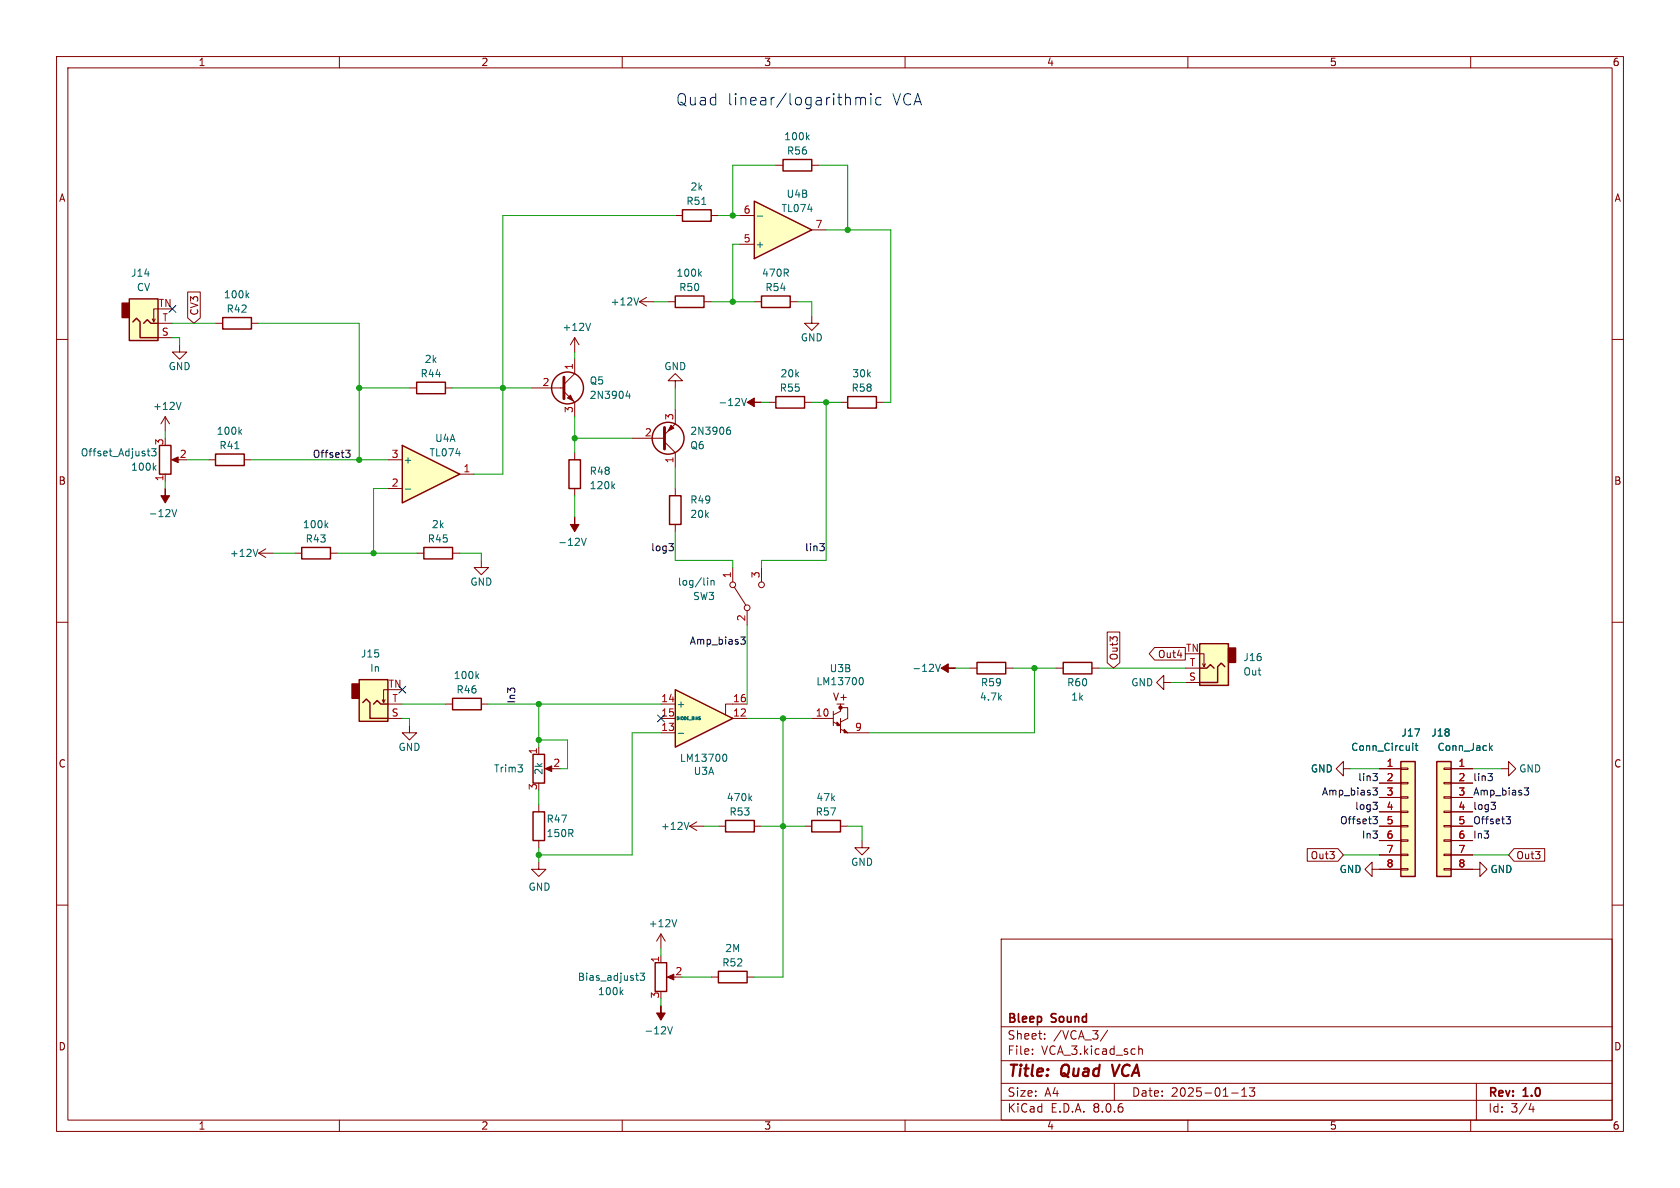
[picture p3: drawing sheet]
<svg xmlns="http://www.w3.org/2000/svg" width="297mm" height="210mm" viewBox="0 0 297 210" stroke-linecap="round" stroke-linejoin="round" font-family="sans-serif">
<g fill="none" stroke="#840000" stroke-width=".18">
<path d="M10 10h277v190h-277zM12 12h273v186h-273zM60 10v2M110 10v2M160 10v2M210 10v2M260 10v2M10 60h2M285 60h2M94 68.6h5.7M99.7 69.2l1.9 1.9v2.6M101.6 63.5v2.5l-1.9 1.9"/>
<path d="M135.9 71.1h1.3M142.2 71.1h1.3M101.6 80v1.3M101.6 86.4v1.2M119.4 86.4v1.2M119.4 92.7v1.3M10 110h2M129.5 100.3v2.6M129.8 103.8l2 3.1M132.1 108v2.5M134.6 100.3v2.6M285 110h2"/>
<path d="M95.2 132.1v1.3M96.8 135.9h1M10 160h2M285 160h2M177 166h108v32h-108zM60 198v2M110 198v2M160 198v2M177 194.5h108M177 191.5h108M177 187.5h108M177 181.5h108"/>
<path d="M182.5 186.3v.1M182.5 185.5v.1M184.7 183.6v.1M184.7 182.8v.1M195.8 182.1l-1.3 2M197 191.5v3M201.3 184.9v1.5M201.3 185.5l.2-.1 .4 .1 .1 .9M210 198v2M217.7 193.2h1.2M219.5 193.8h.9M219.5 192.7l.5-.4v1.5"/>
<path d="M220.9 192.3h.9l-.5 .6 .4 .1v.7l-.2 .1h-.4l-.2-.1M260 198v2M261 191.5v6.5M270.7 195l-.4 1.1h.9M271 195.6v1"/>
<circle cx="129.5" cy="103.4" r=".51"/>
<circle cx="132.1" cy="107.4" r=".51"/>
<circle cx="134.6" cy="103.4" r=".51"/>
</g>
<path d="M196.6 188.2l.4 2" fill="none" stroke="#840000" stroke-width=".4"/>
<g fill="#840000" stroke="#840000" stroke-width=".18">
<path d="M166.4 118.1l1.2-.8v.8h1.3h-1.3v.8z"/>
<path d="M96.4 135.9l1.1-.5v1z"/>
<path d="M101.6 91.4v1.3h.8l-.8 1.3-.8-1.3h.8z"/>
<path d="M100.3 70.4l.5-.5 .5 1z"/>
</g>
<path d="M111 69.1l-.3 .9h.7M111.3 69.6v.8M102.8 95.1l.4 1.3 .4-1.3M108.3 85.9l.4 .5M108.7 85.5l-.5 .5M125.1 102.2v.1M125.1 102.6v.8M125.7 102.6v.8M125.7 102.7l.2-.1 .3 .1v.7M165.4 117.4l.4 1.3 .4-1.3M91.6 135.2h.8l-.5 .5M92.3 135.8v.5" fill="none" stroke="#006464" stroke-width=".18"/>
<g fill="none" stroke="#840000" stroke-width=".25">
<path d="M137.2 70.1h5v2h-5zM100.6 81.3h2v5.1h-2zM118.4 87.6h2v5.1h-2zM94.2 133.4h2.1v5h-2.1z"/>
<circle cx="100.3" cy="68.6" r="2.82"/>
</g>
<path d="M99.7 66.7v3.8" fill="none" stroke="#840000" stroke-width=".51"/>
<path d="M119.4 121.9l10.1 5.1-10.1 5.1z" fill="#ffffc2"/>
<g fill="none" stroke="#840000" stroke-width=".18">
<path d="M111.8 77.5h5.7M117.5 78.1l1.9 1.9v2.6M119.4 72.4v2.5l-1.9 1.9M52.1 97.8h1.2M58.4 97.8h1.3M171.4 118.1h1.3M177.8 118.1h1.3M116.8 127h2.6M116.8 129.5h2.6M116.8 124.5h2.6M129.5 127h2.6M132.1 124.5h-3.8v1.9"/>
<path d="M143.5 127h3.8M147.3 127.6l1.3 .7M147.3 125.7v2.6M148.6 124.5v1.2l-1.3 .7M148.6 125.1h1.3v1.9l-1.3 .6M148.6 128.9l1.3 .6h3.8M148.6 127v2.5M95.2 152.4v1.3h1.3l-1.3 1.2-1.2-1.2h1.2M95.2 142.2v1.3M95.2 148.6v1.3M121.9 146.1l1.3 .7M121.9 146.1h2.6"/>
<path d="M123.2 145.3l-1.3 .8M127 146.1h1.3M133.3 146.1h1.3M152.4 148.6v1.3h1.3l-1.3 1.2-1.3-1.2h1.3M116.8 165.1v2.5M116.8 168.9v1.3M116.8 165.1l-.7 1.3M116.8 165.1l.8 1.3M118.4 172.7h1M125.7 172.7h1.3M132.1 172.7h1.2"/>
</g>
<g fill="none" stroke="#840000" stroke-width=".25">
<path d="M53.3 96.8h5.1v2h-5.1zM172.7 117.1h5.1v2h-5.1zM119.4 121.9l10.1 5.1-10.1 5.1zM94.2 143.5h2.1v5.1h-2.1zM128.3 145h5v2.1h-5zM115.8 170.2h2.1v5.1h-2.1zM127 171.7h5.1v2h-5.1z"/>
<circle cx="118.1" cy="77.5" r="2.82"/>
</g>
<g fill="none" stroke="#006464" stroke-width=".18">
<path d="M128.6 76.1l.3-.1 .3 .2-.2 .5h-.4M129 75.5l-.4 .1M57.6 92.8l.4 .5M58 92.4l-.5 .5M152.1 119.8h.1a.68 .68 0 0 1 .4 .6 .68 .68 0 0 1-.4 .7l-.1-.1M119.9 129.6h1M127.9 133.4l.2-.1a.68 .68 0 0 1 .4 .7 .68 .68 0 0 1-.4 .6l-.2-.1M121.8 145.4l-.4 1.2M132.5 141.1l.4 .4M132.9 140.7l-.5 .5M109.8 175.4l.3 .4M110.1 175l-.4 .5"/>
<path d="M112.4 172.5h.5M112.7 173.3h.2M113.2 172h.7l-.4 .5 .4 .1v.6l-.2 .1-.5-.1M119.6 162.6l-.4 1.2M118 181.5l.5 1.3 .4-1.3"/>
</g>
<path d="M117.5 75.6v3.8" fill="none" stroke="#840000" stroke-width=".51"/>
<g fill="#840000" stroke="#840000" stroke-width=".18">
<path d="M118.6 75.2l.5 .5-1 .5z"/>
<path d="M118 172.7l1.1-.5v1z"/>
<path d="M116.8 177.8v1.3h.8l-.8 1.2-.7-1.2h.7z"/>
<path d="M148 127.6l.6 .7h-.6z"/>
<path d="M149.2 128.9l.7 .6h-.7z"/>
</g>
<circle cx="148.6" cy="125.1" r=".25" fill="#840000" stroke="#840000" stroke-width=".25"/>
<path d="M254 134.6h2.5v20.3h-2.5z" fill="#ffffc2"/>
<g fill="none" stroke="#840000" stroke-width=".18">
<path d="M101.6 59.7l-.8 1.3M101.6 59.7v2.5M101.6 59.7l.8 1.3M113 53.3l1.3 .8M113 53.3h2.6M114.3 52.6l-1.3 .7M255.3 138.3h1.2v.3h-1.2zM255.3 135.8h1.2v.2h-1.2zM256.5 135.9h3.8M256.5 138.4h3.8M255.3 153.5h1.2v.3h-1.2zM255.3 151h1.2v.3h-1.2z"/>
<path d="M255.3 148.5h1.2v.2h-1.2zM255.3 145.9h1.2v.3h-1.2zM255.3 143.4h1.2v.2h-1.2zM255.3 140.8h1.2v.3h-1.2zM256.5 141h3.8M256.5 143.5h3.8M256.5 146.1h3.8M256.5 148.6h3.8M256.5 151.1h3.8M256.5 153.7h3.8"/>
</g>
<path d="M254 134.6h2.5v20.3h-2.5z" fill="none" stroke="#840000" stroke-width=".25"/>
<path d="M104.4 57.1l-.4 1.3M112.9 52.6l-.4 1.3M263.4 132.2l.4 .5M263.8 131.8l-.5 .5" fill="none" stroke="#006464" stroke-width=".18"/>
<path d="M133.3 35.6l10.2 5-10.2 5.1z" fill="#ffffc2"/>
<path d="M120.6 37.1h5.1v2h-5.1zM133.3 35.6l10.2 5-10.2 5.1zM138.4 28.2h5.1v2h-5.1zM119.4 52.3h5.1v2.1h-5.1zM134.6 52.3h5.1v2.1h-5.1zM149.9 70.1h5v2h-5zM143.5 145h5.1v2.1h-5.1z" fill="none" stroke="#840000" stroke-width=".25"/>
<g fill="none" stroke="#840000" stroke-width=".18">
<path d="M119.4 38.1h1.2M125.7 38.1h1.3M130.8 38.1h2.5M137.2 29.2h1.2M143.5 29.2h1.3M118.1 53.3h1.3M124.5 53.3h1.2M130.8 43.2h2.5M133.3 53.3h1.3M139.7 53.3h1.3M143.5 55.9v1.3h1.3l-1.3 1.2-1.3-1.2h1.3M143.5 40.6h2.5"/>
<path d="M148.6 71.1h1.3M154.9 71.1h1.3M142.2 146.1h1.3M148.6 146.1h1.3M260.3 153.7h1.3v-1.3l1.3 1.3-1.3 1.2v-1.2"/>
</g>
<path d="M124.1 36.1h.7M133.9 38.2h.9M142.7 24.2l.4 .5M143.1 23.9l-.5 .4M123.6 48.4l.4 .4M124 48l-.5 .5" fill="none" stroke="#006464" stroke-width=".18"/>
<path d="M247.6 134.6h2.6v20.3h-2.6z" fill="#ffffc2"/>
<g fill="none" stroke="#840000" stroke-width=".18">
<path d="M237.5 135.9v-1.3l-1.3 1.3 1.3 1.3v-1.3h1.3M243.8 135.9h3.8M243.8 138.4h3.8M247.6 138.3h1.3v.3h-1.3zM247.6 135.8h1.3v.2h-1.3zM265.4 135.9h1.3v-1.3l1.3 1.3-1.3 1.3v-1.3M242.6 153.7v-1.3l-1.3 1.3 1.3 1.2v-1.2h5M243.8 141h3.8M243.8 143.5h3.8M243.8 146.1h3.8M243.8 148.6h3.8M243.8 151.1h3.8"/>
<path d="M247.6 153.5h1.3v.3h-1.3zM247.6 151h1.3v.3h-1.3zM247.6 148.5h1.3v.2h-1.3zM247.6 145.9h1.3v.3h-1.3zM247.6 143.4h1.3v.2h-1.3zM247.6 140.8h1.3v.3h-1.3z"/>
</g>
<path d="M247.6 134.6h2.6v20.3h-2.6z" fill="none" stroke="#840000" stroke-width=".25"/>
<path d="M249.8 131.4v.1M249.8 131.8v.9M250.2 131.8h.5M250.4 131.4v1.1l.3 .2" fill="none" stroke="#006464" stroke-width=".18"/>
<path d="M212.1 113.8h5.1v7.4h-5.1z" fill="#ffffc2"/>
<path d="M217.2 114.6h1.2v2.5h-1.2z" fill="#840000" stroke="#840000" stroke-width=".25"/>
<path d="M188 117.1h5v2h-5zM212.1 113.8h5.1v7.4h-5.1zM212.1 118.1h1.3l.6-.6 .6 .6M216.5 117.9l-.6-.7-.6 .7v2.8h-3.2" fill="none" stroke="#840000" stroke-width=".25"/>
<path d="M119.4 67.3h1.2l-1.2-1.3-1.3 1.3h1.3v1.3M45.7 97.8l1.3 .8M45.7 97.8h2.6M47 97l-1.3 .8M186.7 118.1h1.3M193 118.1h1.3M209.5 118.1h2.6M212.1 115.6h.8v2.3l.2-.6M212.6 117.3l.3 .6M205.7 120.7v-1.3l-1.2 1.3 1.2 1.2v-1.2h1.3M209.5 120.7h2.6" fill="none" stroke="#840000" stroke-width=".18"/>
<path d="M132.1 71.1l1.2-.7v.7h1.3h-1.3v.8z" fill="#840000" stroke="#840000" stroke-width=".18"/>
<path d="M131.1 70.4l.4 1.3 .5-1.3M45.6 97.1l-.4 1.3" fill="none" stroke="#006464" stroke-width=".18"/>
<path d="M63.5 120.1h5.1v7.4h-5.1z" fill="#ffffc2"/>
<path d="M62.2 120.9h1.3v2.5h-1.3z" fill="#840000" stroke="#840000" stroke-width=".25"/>
<path d="M73.7 67.6h5v2h-5zM63.5 120.1h5.1v7.4h-5.1zM64.1 124.2l.7-.6 .6 .6v2.8h3.2M66 124.5l.7-.7 .6 .7h1.3M80 123.4h5.1v2.1h-5.1z" fill="none" stroke="#840000" stroke-width=".25"/>
<path d="M72.4 68.6h1.3M78.7 68.6h1.3M68.1 123.7l-.3 .5M68.6 121.9h-.8v2.3l-.2-.5M68.6 127h2.5M68.6 124.5h2.5M78.7 124.5h1.3M85.1 124.5h1.3" fill="none" stroke="#840000" stroke-width=".18"/>
<path d="M84.3 119.5l.3 .5M84.6 119.1l-.4 .5" fill="none" stroke="#006464" stroke-width=".18"/>
<path d="M71.1 78.7l10.2 5.1-10.2 5.1z" fill="#ffffc2"/>
<path d="M39.4 56.1h5v2.1h-5zM28.2 78.7h2v5.1h-2zM71.1 78.7l10.2 5.1-10.2 5.1zM38.1 80.3h5.1v2h-5.1z" fill="none" stroke="#840000" stroke-width=".25"/>
<g fill="none" stroke="#840000" stroke-width=".18">
<path d="M38.1 57.2h1.3M44.4 57.2h1.3M29.2 73.7v2.5M29.2 73.7l-.8 1.2M29.2 73.7l.8 1.2M31.7 61v1.2h1.3l-1.3 1.3-1.2-1.3h1.2M29.2 83.8v1.3M30.7 81.3h1M36.8 81.3h1.3M43.2 81.3h1.2M68.6 86.4h2.5M68.6 81.3h2.5"/>
<path d="M81.3 83.8h2.5M85.1 99.1v1.2h1.3l-1.3 1.3-1.3-1.3h1.3M72.4 128.3v1.2h1.3l-1.3 1.3-1.3-1.3h1.3"/>
</g>
<g fill="none" stroke="#006464" stroke-width=".18">
<path d="M43.6 52.2l.4 .4M44 51.8l-.5 .5M26 79.7h.5M26.8 79.3h.8l-.4 .5 .3 .1v.6l-.2 .1-.5-.1M32 71.1l-.4 1.3M41.5 79.3h.7M42.4 76.3l.3 .5M42.7 75.9l-.5 .5M26.3 80.5l.2 .1M27.2 82.6l.4 .5M27.6 82.3l-.5 .5M30.4 90.1l.4 1.2 .4-1.2"/>
<path d="M71.6 86.5h1"/>
</g>
<g fill="#840000" stroke="#840000" stroke-width=".18">
<path d="M29.2 86.4v1.2h.8l-.8 1.3-.8-1.3h.8z"/>
<path d="M30.4 81.3l1.1-.5v1z"/>
</g>
<path d="M22.9 52.8h5v7.4h-5z" fill="#ffffc2"/>
<path d="M21.6 53.6h1.3v2.5h-1.3z" fill="#840000" stroke="#840000" stroke-width=".25"/>
<path d="M22.9 52.8h5v7.4h-5zM23.5 56.9l.6-.6 .7 .6v2.8h3.1M25.4 57.2l.6-.7 .7 .7h1.2M74.9 96.8h5.1v2h-5.1z" fill="none" stroke="#840000" stroke-width=".25"/>
<g fill="none" stroke="#840000" stroke-width=".18">
<path d="M27.4 56.4l-.2 .5M27.9 54.6h-.7v2.3l-.3-.5M27.9 59.7h2.6M27.9 57.2h2.6M33.2 51.6h2.2v4.6l-1.1 1-1.1-1zM73.7 97.8h1.2M80 97.8h1.3M195.7 111.7h2.3v5.5l-1.2 .9-1.1-.9zM204.1 114.5h5.4v2.2h-5.4l-.9-1.1zM243.8 135.9h3.8M243.8 138.4h3.8M256.5 135.9h3.8"/>
<path d="M256.5 138.4h3.8M231.1 150h5.4l1 1.1-1 1.1h-5.4zM243.8 141h3.8M243.8 143.5h3.8M243.8 146.1h3.8M243.8 148.6h3.8M243.8 151.1h3.8M243.8 153.7h3.8M256.5 141h3.8M256.5 143.5h3.8M256.5 146.1h3.8M256.5 148.6h3.8"/>
<path d="M256.5 151.1h3.8M256.5 153.7h3.8M267.7 150h5.4v2.2h-5.4l-1-1.1z"/>
</g>
<g fill="none" stroke="#0f0f0f" stroke-width=".18">
<path d="M61.1 79.6h.8l-.4 .5 .3 .1 .1 .4-.3 .3h-.3M118.3 96.1h.7l-.4 .5M118.8 96.6l.2 .2v.3l-.2 .3M144.9 96.1h.8l-.4 .5M145.5 96.6l.2 .2v.3l-.2 .3M131 112.6h.7l-.4 .5 .4 .1v.4l-.2 .3h-.4M242.7 139.3h.8l-.4 .5 .3 .1 .1 .4-.2 .2h-.4M242.7 136.7h.8l-.4 .5M243.3 137.2l.2 .3v.3l-.2 .2M263.1 136.7h.7l-.4 .5M263.6 137.2l.2 .3v.3l-.2 .2M269.5 139.3h.7l-.4 .5 .4 .1v.4l-.2 .2h-.4"/>
<path d="M242.7 144.4h.8l-.4 .4 .3 .2 .1 .4-.2 .2h-.4M242.7 141.8h.8l-.4 .5M243.3 142.3l.2 .2v.3l-.2 .3M263.6 141.8h.8l-.4 .5M264.1 142.3l.3 .2v.3l-.3 .3M266.3 144.4h.7l-.4 .4 .4 .2v.4l-.2 .2h-.4"/>
</g>
<path d="M151.3 17.2v1.3M151.3 17.4a.5 .5 0 0 1 .8 .1M152.1 17.5l.3-.3 .5 .1 .1 1.2M152.1 17.5v1M154 16.5v.2M154 17.2v1.3M154 16.5l-.1 .1 .1 .1M154 16.5l.1 .1-.1 .1M155.8 17.3l-.6-.1-.4 .4v.6l.2 .3h.2h.6" fill="none" stroke="#0000c2" stroke-width=".18"/>
<g fill="none" stroke="#009600" stroke-width=".18">
<path d="M119.4 38.1h-30.5v45.7h-5.1M127 38.1h3.8M137.2 29.2h-7.7v8.9M144.8 29.2h5.1v11.4M30.5 59.7h1.2v1.3M30.5 57.2h7.6M45.7 57.2h17.8v24.1M115.6 53.3h2.5M125.7 53.3h7.6M130.8 43.2h-1.3v10.1M141 53.3h2.5v2.6M146 40.6h11.5v30.5h-1.3"/>
<path d="M29.2 76.2v1.3M63.5 68.6h8.9M80 68.6h14M101.6 62.2v1.3M101.6 73.7v6.3M101.6 77.5h10.2M119.4 68.6v3.8M134.6 71.1h1.3M143.5 71.1h5.1M146 71.1v28h-11.4v1.2M29.2 85.1v1.3M33 81.3h3.8"/>
<path d="M44.4 81.3h24.2M48.3 97.8h3.8M59.7 97.8h14M68.6 86.4h-2.6v11.4M81.3 97.8h3.8v1.3M101.6 87.6v3.8M119.4 94v5.1h10.1v1.2M119.4 82.6v3.8M132.1 110.5v14M168.9 118.1h2.5M179.1 118.1h7.6M182.9 118.1v11.4h-29.2"/>
<path d="M194.3 118.1h15.2M71.1 124.5h7.6M71.1 127h1.3v1.3M86.4 124.5h30.4M95.2 130.8h5.1v5.1h-1.2M95.2 124.5v7.6M95.2 139.7v2.5M116.8 129.5h-5v21.6h-16.6M132.1 127h11.4M138.4 127v45.7h-5.1M207 120.7h2.5M238.8 135.9h5"/>
<path d="M260.3 135.9h5.1M95.2 149.9v2.5M124.5 146.1h2.5M134.6 146.1h7.6M149.9 146.1h2.5v2.5M237.5 151.1h6.3M260.3 151.1h6.4M116.8 167.6v1.3M116.8 176.5v1.3M120.6 172.7h5.1"/>
</g>
<path d="M29.9 54l1.2 1.2M31.1 54l-1.2 1.2M70.5 121.3l1.2 1.2M71.7 121.3l-1.2 1.2M116.2 126.4l1.2 1.2M117.4 126.4l-1.2 1.2" fill="none" stroke="#000084" stroke-width=".18"/>
<path d="M249.8 131.4v.1M249.8 131.8v.9M250.2 131.8h.5M250.4 131.4v1.1l.3 .2M263.4 132.2l.4 .5M263.8 131.8l-.5 .5" fill="none" stroke="#006464" stroke-width=".18"/>
<g fill="#009600" stroke="#009600" stroke-width=".18">
<circle cx="66" cy="97.8" r=".46"/>
<circle cx="63.5" cy="68.6" r=".46"/>
<circle cx="63.5" cy="81.3" r=".46"/>
<circle cx="138.4" cy="127" r=".46"/>
<circle cx="146" cy="71.1" r=".46"/>
<circle cx="95.2" cy="151.1" r=".46"/>
<circle cx="149.9" cy="40.6" r=".46"/>
<circle cx="182.9" cy="118.1" r=".46"/>
<circle cx="138.4" cy="146.1" r=".46"/>
<circle cx="88.9" cy="68.6" r=".46"/>
<circle cx="95.2" cy="130.8" r=".46"/>
<circle cx="95.2" cy="124.5" r=".46"/>
<circle cx="129.5" cy="38.1" r=".46"/>
<circle cx="129.5" cy="53.3" r=".46"/>
<circle cx="101.6" cy="77.5" r=".46"/>
</g>
<g font-size="2.8" fill="#0000c2">
<text x="119.4" y="18.8">Quad</text>
<text x="128.5" y="18.8">linear/logarithmic</text>
<text x="157.7" y="18.8">VCA</text>
</g>
<g font-size="2.8" fill="#840000">
<text x="178" y="190.9">Title:</text>
<text x="187.7" y="190.9">Quad</text>
<text x="197.5" y="190.9">VCA</text>
</g>
<g font-size="2.1" fill="#840000">
<text x="178" y="184">Sheet:</text>
<text x="178" y="181.2">Bleep</text>
<text x="186" y="181.2">Sound</text>
<text x="186.2" y="184">/VCA_3/</text>
<text x="178" y="186.7">File:</text>
<text x="184.1" y="186.7">VCA_3.kicad_sch</text>
<text x="178" y="196.9">KiCad</text>
<text x="178" y="194.1">Size:</text>
<text x="184.7" y="194.1">A4</text>
<text x="185.7" y="196.9">E.D.A.</text>
<text x="193.3" y="196.9">8.0.6</text>
<text x="200" y="194.1">Date:</text>
<text x="207" y="194.1">2025-01-13</text>
<text x="263" y="194.3">Rev:</text>
<text x="263" y="196.9">Id:</text>
<text x="267.1" y="196.9">3/4</text>
<text x="269.4" y="194.3">1.0</text>
</g>
<g font-size="1.8" fill="#840000">
<text x="35" y="11.9">1</text>
<text x="85" y="11.9">2</text>
<text x="135" y="11.9">3</text>
<text x="185" y="11.9">4</text>
<text x="235" y="11.9">5</text>
<text x="285" y="11.9">6</text>
<text x="10.3" y="35.9">A</text>
<text x="285.3" y="35.9">A</text>
<text x="35.2" y="55.9" transform="rotate(-90 35.2 55.9)">CV3</text>
<text x="10.3" y="85.9">B</text>
<text x="285.3" y="85.9">B</text>
<text x="197.8" y="116.8" transform="rotate(-90 197.8 116.8)">Out3</text>
<text x="204.6" y="116.5">Out4</text>
<text x="147.1" y="124.1">V+</text>
<text x="10.3" y="135.9">C</text>
<text x="285.3" y="135.9">C</text>
<text x="231.6" y="152.1">Out3</text>
<text x="268" y="152.1">Out3</text>
<text x="10.3" y="185.9">D</text>
<text x="285.3" y="185.9">D</text>
<text x="35" y="199.9">1</text>
<text x="85" y="199.9">2</text>
<text x="135" y="199.9">3</text>
<text x="185" y="199.9">4</text>
<text x="235" y="199.9">5</text>
<text x="285" y="199.9">6</text>
</g>
<g font-size="1.8" fill="#006464">
<text x="138.5" y="25">100k</text>
<text x="139" y="27.5">R56</text>
<text x="122" y="33.9">2k</text>
<text x="139" y="35.2">U4B</text>
<text x="121.2" y="36.4">R51</text>
<text x="138.1" y="37.7">TL074</text>
<text x="133.5" y="44">+</text>
<text x="23.1" y="49.1">J14</text>
<text x="24.1" y="51.7">CV</text>
<text x="39.5" y="52.9">100k</text>
<text x="119.5" y="49.1">100k</text>
<text x="120" y="51.7">R50</text>
<text x="134.6" y="49.1">470R</text>
<text x="135.2" y="51.7">R54</text>
<text x="40" y="55.5">R42</text>
<text x="99.3" y="58.7">+12V</text>
<text x="107.8" y="54.2">+12V</text>
<text x="29.7" y="65.6">GND</text>
<text x="75" y="64.4">2k</text>
<text x="117.3" y="65.6">GND</text>
<text x="141.5" y="60.6">GND</text>
<text x="74.3" y="66.9">R44</text>
<text x="104.1" y="68.2">Q5</text>
<text x="104.1" y="70.7">2N3904</text>
<text x="126.9" y="72">-12V</text>
<text x="137.8" y="69.4">R55</text>
<text x="137.9" y="66.9">20k</text>
<text x="150.5" y="69.4">R58</text>
<text x="150.6" y="66.9">30k</text>
<text x="26.9" y="72.7">+12V</text>
<text x="38.2" y="77.1">100k</text>
<text x="121.9" y="77.1">2N3906</text>
<text x="14.2" y="80.9">Offset_Adjust3</text>
<text x="23.1" y="83.4">100k</text>
<text x="38.7" y="79.6">R41</text>
<text x="71.2" y="82.1">+</text>
<text x="75.8" y="80.9">TL074</text>
<text x="76.8" y="78.3">U4A</text>
<text x="121.9" y="79.6">Q6</text>
<text x="104.1" y="84.1">R48</text>
<text x="104.1" y="86.7">120k</text>
<text x="121.9" y="89.2">R49</text>
<text x="26.2" y="91.6">-12V</text>
<text x="53.4" y="93.6">100k</text>
<text x="76.2" y="93.6">2k</text>
<text x="121.9" y="91.8">20k</text>
<text x="40.5" y="98.7">+12V</text>
<text x="53.9" y="96.1">R43</text>
<text x="75.5" y="96.1">R45</text>
<text x="98.6" y="96.7">-12V</text>
<text x="83.1" y="103.7">GND</text>
<text x="119.7" y="103.7">log/lin</text>
<text x="122.4" y="106.3">SW3</text>
<text x="63.7" y="116.4">J15</text>
<text x="65.3" y="119">In</text>
<text x="146.6" y="119">U3B</text>
<text x="161.2" y="119">-12V</text>
<text x="219.7" y="117.1">J16</text>
<text x="219.7" y="119.6">Out</text>
<text x="80.1" y="120.2">100k</text>
<text x="80.6" y="122.8">R46</text>
<text x="119.5" y="125.3">+</text>
<text x="144.2" y="121.3">LM13700</text>
<text x="173.1" y="124.1">4.7k</text>
<text x="173.3" y="121.5">R59</text>
<text x="188.6" y="121.5">R60</text>
<text x="189.3" y="124.1">1k</text>
<text x="199.9" y="121.5">GND</text>
<text x="247.7" y="130.4">J17</text>
<text x="252.9" y="130.4">J18</text>
<text x="70.4" y="132.9">GND</text>
<text x="87.2" y="136.8">Trim3</text>
<text x="96.1" y="137.1" transform="rotate(-90 96.1 137.1)">2k</text>
<text x="120.1" y="134.9">LM13700</text>
<text x="122.5" y="137.2">U3A</text>
<text x="231.6" y="136.8">GND</text>
<text x="238.8" y="132.9">Conn_Circuit</text>
<text x="254" y="132.9">Conn_Jack</text>
<text x="268.5" y="136.8">GND</text>
<text x="128.4" y="141.8">470k</text>
<text x="144.2" y="141.8">47k</text>
<text x="96.5" y="148.2">150R</text>
<text x="96.5" y="145.6">R47</text>
<text x="116.7" y="146.9">+12V</text>
<text x="128.9" y="144.4">R53</text>
<text x="144.1" y="144.4">R57</text>
<text x="150.4" y="153.3">GND</text>
<text x="236.7" y="154.5">GND</text>
<text x="263.4" y="154.5">GND</text>
<text x="93.3" y="157.7">GND</text>
<text x="114.6" y="164.1">+12V</text>
<text x="102.1" y="173.6">Bias_adjust3</text>
<text x="127.6" y="171">R52</text>
<text x="128.1" y="168.5">2M</text>
<text x="105.6" y="176.1">100k</text>
<text x="113.8" y="183.1">-12V</text>
</g>
<g font-size="1.8" fill="#a90000">
<text x="131.4" y="37.8">6</text>
<text x="144.1" y="40.4">7</text>
<text x="131.4" y="42.9">5</text>
<text x="28" y="54.4">TN</text>
<text x="28.5" y="59.4">S</text>
<text x="28.6" y="56.9">T</text>
<text x="101.3" y="65.5" transform="rotate(-90 101.3 65.5)">1</text>
<text x="95.8" y="68.3">2</text>
<text x="101.3" y="73.1" transform="rotate(-90 101.3 73.1)">3</text>
<text x="113.9" y="77.2">2</text>
<text x="119.1" y="74.4" transform="rotate(-90 119.1 74.4)">3</text>
<text x="29" y="78.8" transform="rotate(-90 29 78.8)">3</text>
<text x="31.7" y="81">2</text>
<text x="69.1" y="81">3</text>
<text x="81.8" y="83.6">1</text>
<text x="119.1" y="82" transform="rotate(-90 119.1 82)">1</text>
<text x="29" y="85.2" transform="rotate(-90 29 85.2)">1</text>
<text x="69.1" y="86.1">2</text>
<text x="129.3" y="102.3" transform="rotate(-90 129.3 102.3)">1</text>
<text x="134.4" y="102.3" transform="rotate(-90 134.4 102.3)">3</text>
<text x="131.8" y="109.9" transform="rotate(-90 131.8 109.9)">2</text>
<text x="209.6" y="115.3">TN</text>
<text x="210.2" y="117.9">T</text>
<text x="68.6" y="121.7">TN</text>
<text x="69.3" y="124.2">T</text>
<text x="116.8" y="124.2">14</text>
<text x="129.5" y="124.2">16</text>
<text x="210.1" y="120.4">S</text>
<text x="69.1" y="126.7">S</text>
<text x="116.8" y="129.3">13</text>
<text x="116.8" y="126.7">15</text>
<text x="129.5" y="126.7">12</text>
<text x="144.1" y="126.7">10</text>
<text x="151.1" y="129.3">9</text>
<text x="95" y="133.4" transform="rotate(-90 95 133.4)">1</text>
<text x="97.7" y="135.6">2</text>
<text x="245" y="135.6">1</text>
<text x="257.7" y="135.6">1</text>
<text x="95" y="139.8" transform="rotate(-90 95 139.8)">3</text>
<text x="245" y="138.2">2</text>
<text x="245" y="140.7">3</text>
<text x="245" y="143.3">4</text>
<text x="257.7" y="138.2">2</text>
<text x="257.7" y="140.7">3</text>
<text x="257.7" y="143.3">4</text>
<text x="245" y="145.8">5</text>
<text x="245" y="148.3">6</text>
<text x="257.7" y="145.8">5</text>
<text x="257.7" y="148.3">6</text>
<text x="245" y="150.9">7</text>
<text x="245" y="153.4">8</text>
<text x="257.7" y="150.9">7</text>
<text x="257.7" y="153.4">8</text>
<text x="116.6" y="170.3" transform="rotate(-90 116.6 170.3)">1</text>
<text x="119.3" y="172.5">2</text>
<text x="116.6" y="176.6" transform="rotate(-90 116.6 176.6)">3</text>
</g>
<g font-size="1.8" fill="#0f0f0f">
<text x="55.2" y="81">Offset3</text>
<text x="115" y="97.5">log3</text>
<text x="142.2" y="97.5">lin3</text>
<text x="121.8" y="114">Amp_bias3</text>
<text x="91.2" y="124.5" transform="rotate(-90 91.2 124.5)">In3</text>
<text x="233.6" y="140.7">Amp_bias3</text>
<text x="239.5" y="143.2">log3</text>
<text x="240" y="138.2">lin3</text>
<text x="260.3" y="138.2">lin3</text>
<text x="260.3" y="140.7">Amp_bias3</text>
<text x="260.3" y="143.2">log3</text>
<text x="236.8" y="145.8">Offset3</text>
<text x="240.7" y="148.3">In3</text>
<text x="260.3" y="148.3">In3</text>
<text x="260.3" y="145.8">Offset3</text>
</g>
<text font-size=".7" fill="#006464" x="119.5" y="127.5">DIODE_BIAS</text>
</svg>
